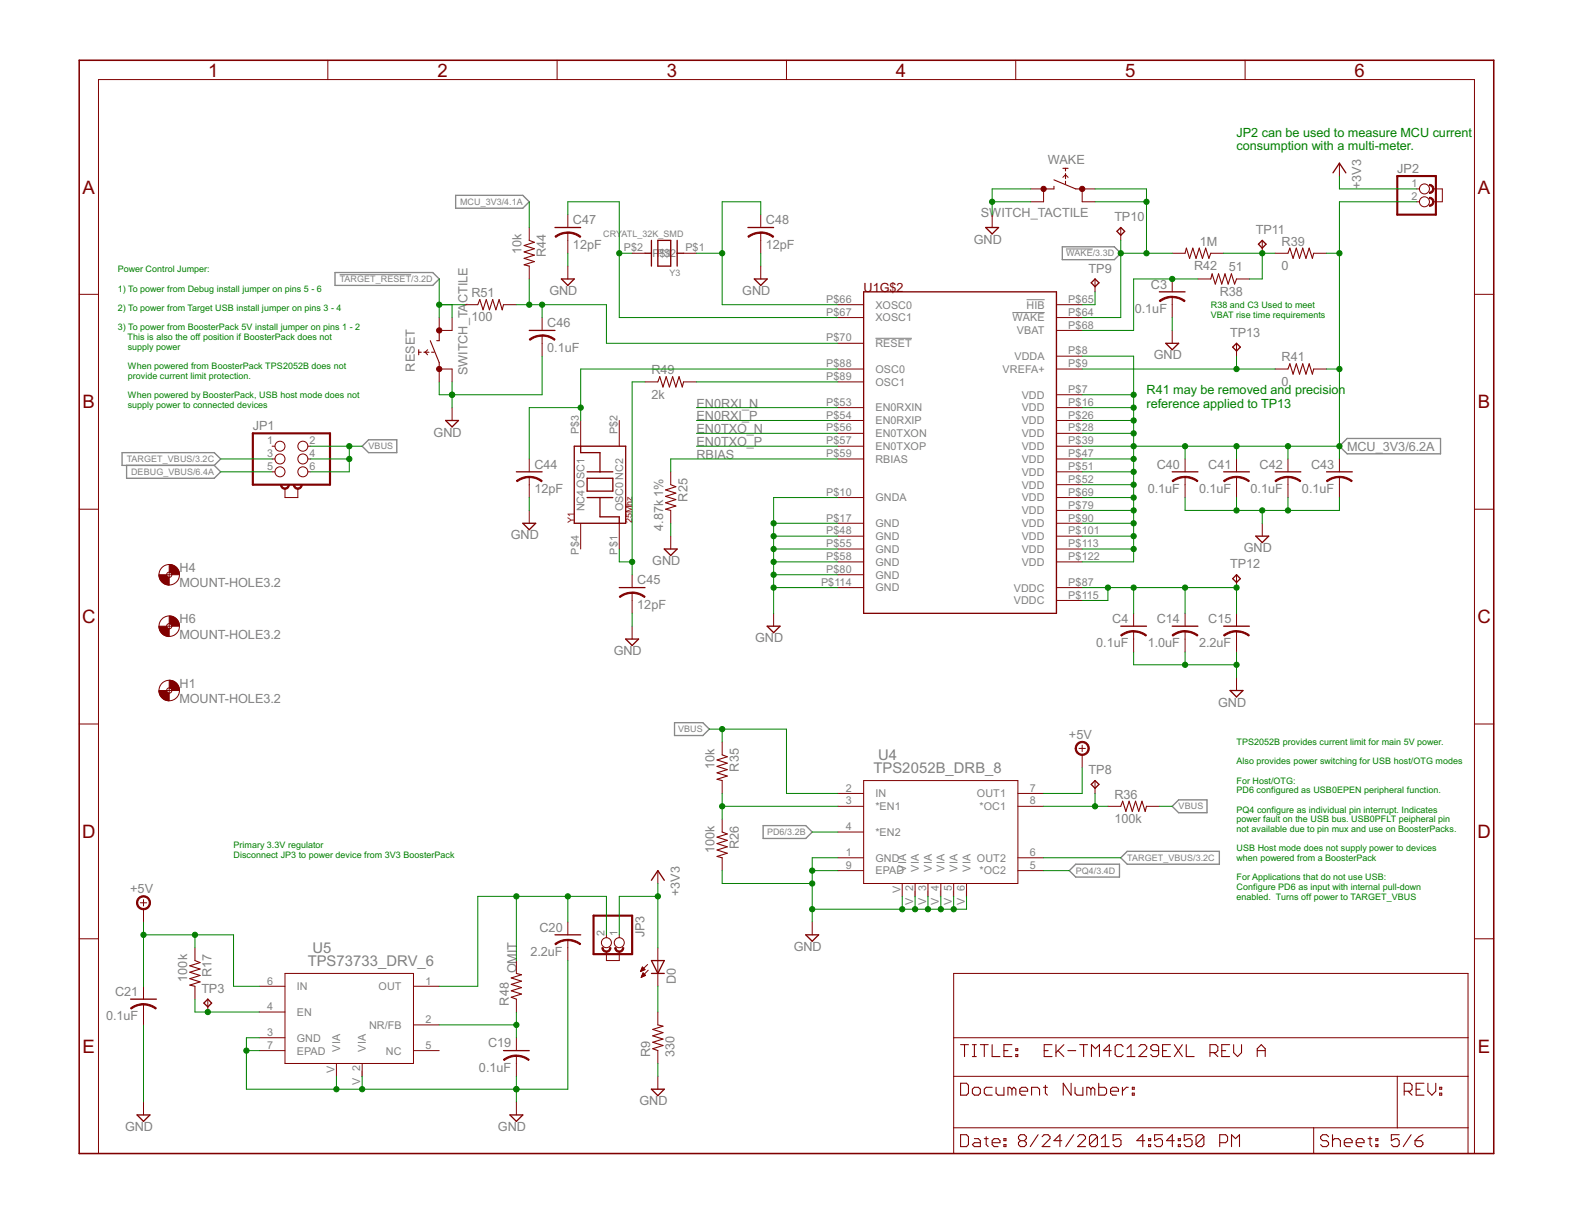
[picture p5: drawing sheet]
<svg xmlns="http://www.w3.org/2000/svg" width="279mm" height="216mm" viewBox="0 0 279 216" stroke-linecap="round" stroke-linejoin="round" font-family="sans-serif">
<path d="M60.4 48.8h12.7M179.9 55.5h5.8M182.5 53.3h3.2M189.5 44.2h4.7M155.6 60.1h6.5" fill="none" stroke="#808080" stroke-width=".18"/>
<path d="M81 34.7h11.9l1.2 1.2-1.2 1.1h-11.9zM59.5 48.4h17.4l1.2 1.2-1.2 1.1h-17.4zM188.8 43.9h9.3l1.1 1.1-1.1 1.1h-9.3zM65.5 78.1h5v2.3h-5l-1.1-1.1zM238.1 79.3l1.3-1.4h16.6v2.7h-16.6zM21.7 80.4h16.4l1.1 1.2-1.1 1.1h-16.4zM22.5 82.7v2.3h15.6l1.1-1.2-1.1-1.1M119.9 128.4h5l1.2 1.2-1.2 1.1h-5zM135.6 146.7h7.6l1.2 1.1-1.2 1.2h-7.6zM191.2 153.6h7.8v2.3h-7.8l-1.1-1.2zM199.2 152.4l1.1-1.1h16.4v2.3h-16.4zM208.3 143.3l1.2-1.2h5v2.3h-5z" fill="none" stroke="#808080" stroke-width=".23"/>
<path d="M14.1 10.7h251.4v194.3h-251.4z" fill="none" stroke="#800000" stroke-width=".28"/>
<g fill="none" stroke="#800000" stroke-width=".18">
<path d="M58.3 10.7v3.4M99 10.7v3.4M139.8 10.7v3.4M180.5 10.7v3.4M221.3 10.7v3.4M100.9 38.1v2.3M135.2 38.1v2.3M176.3 38.1v2.3M183.2 33.6h2.3v2.3h-2.3M188.9 31.5l.5-.4 .4 .4M194.6 33.6h-2.3v2.3h2.3M238.1 29v2.3"/>
<path d="M251.8 33.6h.5M251.8 35.9h.5M254.7 33.6h1.6v2.3h-1.6M14.1 52.3h3.4M78.1 56.4v2.3h2.2v-2.3M82.6 54.1h2.3M89.5 54.1h2.3M94.1 40.4v2.3M94.1 47.3v2.3M96.4 56.4v2.3M96.4 59.6v3.7M100.9 41.3v3.7"/>
<path d="M100.9 47.3v2.3M112.4 45h2.2M121.5 45h2.3M135.2 41.3v3.7M135.2 47.3v2.3M148.9 54.1h4.6M148.9 56.4h4.6M187.8 58.7h4.5M187.8 54.1h4.5M187.8 56.4h4.5M194.6 49.6v2.3M199.2 40.4v2.3"/>
<path d="M208.3 45h2.3M208.3 49.6v2.3M208.3 52.8v3.6M208.3 58.7v2.3M212.9 49.6h2.3M215.2 45h2.3M219.8 49.6h2.3M224.3 42.7v2.3M226.6 45h2.3M233.5 45h2.3M262.1 52.3h3.4M48.4 79.3h.5"/>
<path d="M54.7 79.3h.5M76 62.1l-.4 .5 .4 .5M78.1 67.9v-2.3h2.2v2.3M80.3 72.4v2.3M103.2 74.7v4.6M110.1 74.7v4.6M114.6 67.9h2.3M121.5 67.9h2.3M148.9 65.6h4.6M148.9 79.3h4.6M148.9 67.9h4.6M148.9 61h4.6"/>
<path d="M148.9 72.4h4.6M148.9 74.7h4.6M148.9 77h4.6M187.8 65.6h4.5M187.8 79.3h4.5M187.8 72.4h4.5M187.8 74.7h4.5M187.8 77h4.5M187.8 70.1h4.5M187.8 63.3h4.5M219.8 61v2.3M226.6 65.6h2.3"/>
<path d="M233.5 65.6h2.3M14.1 90.5h3.4M48.4 81.6h.5M48.4 83.8h.5M50.7 86.8v1.6h2.2v-1.6M54.7 81.6h.5M54.7 83.8h.5M94.1 81.6v2.2M94.1 84.8v3.6M94.1 90.7v2.3M103.2 93v4.6M110.1 93v4.6"/>
<path d="M119.2 83.8v2.3M119.2 90.7v2.3M119.2 95.3v2.3M148.9 81.6h4.6M148.9 88.4h4.6M148.9 93h4.6M148.9 95.3h4.6M148.9 97.6h4.6M148.9 99.8h4.6M187.8 81.6h4.5M187.8 83.8h4.5M187.8 88.4h4.5"/>
<path d="M187.8 93h4.5M187.8 95.3h4.5M187.8 97.6h4.5M187.8 99.8h4.5M187.8 86.1h4.5M187.8 90.7h4.5M210.6 81.6v2.2M210.6 84.8v3.6M219.8 81.6v2.2M219.8 84.8v3.6M224.3 93v2.3M228.9 81.6v2.2"/>
<path d="M228.9 84.8v3.6M238.1 81.6v2.2M238.1 84.8v3.6M262.1 90.5h3.4M29.6 102.1h.9M29.6 111.3h.9M30.1 101.7v.9M30.1 110.8v.9M112.4 102.1v2.3M112.4 105.3v3.7M112.4 111.3v2.3M137.5 109v2.3"/>
<path d="M148.9 102.1h4.6M148.9 104.4h4.6M187.8 104.4h4.5M187.8 106.7h4.5M201.5 109v2.3M201.5 112.2v3.6M210.6 109v2.3M210.6 112.2v3.6M219.8 102.1v2.3M219.8 109v2.3M219.8 112.2v3.6M14.1 128.7h3.4"/>
<path d="M29.6 122.7h.9M30.1 122.2v1M128.4 131.8v2.3M128.4 138.7v2.3M153.5 138.7h27.4v18.3h-27.4zM191.8 133h1.1M192.3 132.4v1.2M192.3 134.1v2.3M194.6 138.7v2.3M219.8 120.4v2.3M262.1 128.7h3.4M25.5 159.9v1.1"/>
<path d="M116.9 154.7v2.3M128.4 145.6v2.2M128.4 152.4v2.3M148.9 143.3h4.6M148.9 147.8h4.6M148.9 154.7h4.6M148.9 152.4h4.6M148.9 141h4.6M160.4 157v2.3M162.6 157v2.3M164.9 157v2.3M167.2 157v2.3"/>
<path d="M169.5 157v2.3M171.8 157v2.3M180.9 143.3h4.6M180.9 154.7h4.6M180.9 152.4h4.6M180.9 141h4.6M196.9 143.3h2.3M203.8 143.3h2.3M14.1 166.8h3.4M24.9 160.4h1.2M25.5 161.6v2.2M25.5 175.3v2.2"/>
<path d="M25.5 178.5v3.6M34.6 168.4v2.3M34.6 175.3v2.2M36.9 177.5v2.3M46.1 179.8h4.6M46.1 175.3h4.6M50.7 173h22.8v16h-22.8zM73.5 175.3h4.6M91.8 170.7v2.3M91.8 177.5v2.3M100.9 163.8v2.3M100.9 167v3.7"/>
<path d="M107.8 169.1v1.6h2.3v-1.6M107.8 166.1v.5M110.1 166.1v.5M113.9 172.6h.1M113.9 172.5h.2M113.9 172.4h.5M114 172.3h.6M114 173.6h.2M114 172.2h.6M114 173.5h.4M114.1 172.1h.3M114.1 173.4h.6"/>
<path d="M114.1 172h.2M114.1 173.2h.6M114.2 171.9h.1M114.2 173.1h.4M114.2 173h.3M114.3 173h.1M114.3 172.9l.4 .4-.7 .4zM114.6 172.3l-.4-.5-.4 .8M114.6 172.3l-.8 .3M115.1 171.4l-1.3 1.2M115.2 172.4l-1.2 1.3M116.9 168.4v6.9"/>
<path d="M116.9 179.8v2.3M144.4 163.8v2.3M169.5 173h91.4v32h-91.4zM262.1 166.8h3.4M25.5 195.8v2.3M46.1 184.4h4.6M46.1 186.7h4.6M59.8 189v2.3M64.4 189v2.3M73.5 186.7h4.6M73.5 182.1h4.6M91.8 184.4v2.3"/>
<path d="M91.8 187.6v3.7M91.8 195.8v2.3M116.9 186.7v2.3M116.9 191.3v2.2M169.5 191.3h91.4M169.5 184.4h91.4M248.3 191.3v9.1M17.5 205v-190.9h244.6v190.9M169.5 200.4h91.4M233.5 200.4v4.6"/>
<circle cx="253.2" cy="33.6" r=".89"/>
<circle cx="253.2" cy="35.9" r=".89"/>
<circle cx="49.8" cy="79.3" r=".89"/>
<circle cx="53.8" cy="79.3" r=".89"/>
<circle cx="49.8" cy="81.6" r=".89"/>
<circle cx="49.8" cy="83.8" r=".89"/>
<circle cx="53.8" cy="83.8" r=".89"/>
<circle cx="53.8" cy="81.6" r=".89"/>
<circle cx="30.1" cy="102.1" r="1.82"/>
<circle cx="30.1" cy="111.3" r="1.82"/>
<circle cx="30.1" cy="102.1" r=".47"/>
<circle cx="30.1" cy="111.3" r=".47"/>
<circle cx="30.1" cy="122.7" r="1.82"/>
<circle cx="30.1" cy="122.7" r=".47"/>
<circle cx="107.8" cy="167.5" r=".89"/>
<circle cx="110.1" cy="167.5" r=".89"/>
</g>
<g fill="none" stroke="#800000" stroke-width=".19">
<path d="M187.3 32l3.9 1.6h1.1M187.3 33.1v.5h-1.8M188.9 29.9h.9M189.4 29.9v.5M189.4 30.8v.9M189.4 32.2v.5M78.1 58.7v1.8h-.5M84.9 54.1l.4-.9 .6 1.9 .5-1.9 .6 1.9 .6-1.9 .5 1.9 .6-1.9 .6 1.9 .2-1M94.1 42.7l.9 .4-1.8 .5 1.8 .6-1.8 .6 1.8 .5-1.8 .6 1.8 .6-1.8 .6 .9 .2M210.6 45l.3-.9 .5 1.8 .6-1.8 .6 1.8 .5-1.8 .6 1.8 .6-1.8 .6 1.8 .3-.9M215.2 49.6l.2-.9 .6 1.8 .6-1.8 .5 1.8 .6-1.8 .6 1.8 .6-1.8 .5 1.8 .4-.9M228.9 45l.4-.9 .5 1.8 .6-1.8 .6 1.8 .5-1.8 .6 1.8 .6-1.8 .6 1.8 .2-.9"/>
<path d="M74.4 62.6h.5M74.4 62.1v1M75.3 62.6h.9M76.5 60.5l1.6 3.9v1.2M76.7 62.6h.5M116.9 67.9l.4-1 .5 1.9 .6-1.9 .6 1.9 .5-1.9 .6 1.9 .6-1.9 .6 1.9 .2-.9M228.9 65.6l.4-1 .5 1.9 .6-1.9 .6 1.9 .5-1.9 .6 1.9 .6-1.9 .6 1.9 .2-.9M119.2 86.1l.9 .4-1.8 .6 1.8 .5-1.8 .6 1.8 .6-1.8 .5 1.8 .6-1.8 .6 .9 .2M128.4 134.1l.9 .4-1.9 .5 1.9 .6-1.9 .6 1.9 .6-1.9 .5 1.9 .6-1.9 .6 1 .2M128.4 147.8l.9 .4-1.9 .6 1.9 .5-1.9 .6 1.9 .6-1.9 .5 1.9 .6-1.9 .6 1 .2M199.2 143.3l.3-.9 .6 1.8 .6-1.8 .6 1.8 .5-1.8 .6 1.8 .6-1.8 .5 1.8 .3-.9M34.6 170.7l1 .3-1.9 .6 1.9 .6-1.9 .6 1.9 .5-1.9 .6 1.9 .6-1.9 .5 .9 .3"/>
<path d="M91.8 173l.9 .2-1.8 .6 1.8 .5-1.8 .6 1.8 .6-1.8 .6 1.8 .5-1.8 .6 .9 .3M116.9 182.1l.9 .3-1.8 .5 1.8 .6-1.8 .6 1.8 .5-1.8 .6 1.8 .6-1.8 .6 .9 .3M170.7 192.5h1.1l.3 .3v1.4l-.3 .4h-1.1zM170.7 185.6h1.4M171.4 185.6v2.1M172.8 193.5l.4-.3h.7l.3 .3v.7l-.3 .4h-.7l-.4-.4zM172.8 185.6h.7M172.8 187.7h.7M173.2 185.6v2.1M174.2 185.6h1.4M174.9 185.6v2.1M176.3 185.6v2.1h1.4"/>
<path d="M176.3 193.2h-1l-.4 .3v.7l.4 .4h1M177 193.2v1l.4 .4h1v-1.4M178.4 186.7h.8M179.9 185.6h-1.5v2.1h1.5M179.9 193.5l-.4-.3h-.3v1.4M179.9 193.5l.3-.3 .4 .3v1.1M179.9 193.5v1.1M180.6 187.4h.3v.3h-.3zM180.6 186.4h.3v.3h-.3zM181.3 193.9h1.3v-.4l-.3-.3h-.7l-.3 .3v.7l.3 .4h.7M183.3 194.6v-1.4h1.1l.4 .3v1.1M185.5 193.2h.7"/>
<path d="M185.6 186.7h.7M185.8 192.8v1.4l.4 .4M187 185.6h-1.4v2.1h1.4M187.7 185.6v2.1M188 186.7l1.1 1M189.1 185.6l-1.4 1.4M189.8 186.7h1.4M190.4 192.5v2.1l-1.4-2.1v2.1M191.1 193.2v1l.3 .4h1.1v-1.4M191.9 185.6h1.4M192.6 185.6v2.1M193.9 193.5l-.4-.3h-.3v1.4"/>
<path d="M193.9 193.5v1.1M193.9 193.5l.3-.3 .4 .3v1.1M194 187.7v-2.1l.7 .8 .7-.8v2.1M195.3 192.5v2.1h1l.4-.4v-.7l-.4-.3h-1M197.4 193.9h1.4v-.4l-.4-.3h-.7l-.3 .3v.7l.3 .4h.7M197.5 186.7h-1.4l1.1-1.1v2.1M199.5 193.2v1.4M199.6 186l-.3-.4h-.7l-.4 .4v1.4l.4 .3h.7l.3-.3M200.3 187.7h1.4M200.3 186.4l.7-.8v2.1M200.5 193.2h-.3l-.7 .7M201.3 194.2h.3v.4h-.3z"/>
<path d="M201.3 193.2h.3v.3h-.3zM202.4 186l.4-.4h.7l.3 .4v.4l-1.4 1.3h1.4M205.9 186.7h-1l-.4-.3v-.4l.4-.4h.7l.3 .4v1.4l-.3 .3h-.7l-.4-.3M206.6 186.7h.7M208 185.6h-1.4v2.1h1.4M208.7 185.6l1.4 2.1M210.1 185.6l-1.4 2.1M210.8 185.6v2.1h1.4M215.1 187h1l.4-.3v-.7l-.4-.4h-1v2.1M215.8 187l.7 .7M217.1 186.7h.7M218.5 185.6h-1.4v2.1h1.4"/>
<path d="M219.3 185.6v1.4l.7 .7 .7-.7v-1.4M223.5 186.7h1.4M223.5 187.7v-1.3l.7-.8 .7 .8v1.3M249.6 193.9h1l.4-.4v-.7l-.4-.3h-1v2.1M250.3 193.9l.7 .7M251.7 193.5h.7M253.1 192.5h-1.4v2.1h1.4M253.8 192.5v1.4l.7 .7 .7-.7v-1.4M255.9 194.2h.3v.4h-.3zM255.9 193.2h.3v.3h-.3zM170.7 201.6h1.1l.3 .4v1.4l-.3 .4h-1.1zM173.2 202.3h.7l.3 .4v1.1h-1l-.4-.4 .4-.3h1"/>
<path d="M174.9 202.3h.7M175.3 202v1.4l.3 .4M176.3 203.1h1.4v-.4l-.3-.4h-.7l-.4 .4v.7l.4 .4h.7M178.4 203.4h.4v.4h-.4zM178.4 202.3h.4v.4h-.4zM181.4 202.7l-.4 .4v.3l.4 .4h.7l.3-.4v-.3l-.3-.4M181.4 202.7l-.4-.4v-.3l.4-.4h.7l.3 .4v.3l-.3 .4M181.4 202.7h.7M184.5 201.6l-1.4 2.2M185.2 202l.4-.4h.7l.3 .4v.3l-1.4 1.5h1.4M188.7 202.7h-1.4l1.1-1.1v2.2M190.8 201.6l-1.4 2.2"/>
<path d="M191.5 202l.4-.4h.7l.3 .4v.3l-1.4 1.5h1.4M195.1 202v1.4l-.4 .4h-.7l-.4-.4M195.1 202l-.4-.4h-.7l-.4 .4v1.4M195.1 202l-1.5 1.4M195.7 203.8h1.4M195.7 202.3l.7-.7v2.2M199.2 201.6h-1.4v1.1l.7-.4h.4l.3 .4v.7l-.3 .4h-.7l-.4-.4M203.5 202.7h-1.4l1-1.1v2.2M204.2 203.4h.3v.4h-.3zM204.2 202.3h.3v.4h-.3zM206.6 201.6h-1.4v1.1l.7-.4h.4l.3 .4v.7l-.3 .4h-.7l-.4-.4M208.7 202.7h-1.4l1.1-1.1v2.2"/>
<path d="M209.4 203.4h.4v.4h-.4zM209.4 202.3h.4v.4h-.4zM211.9 201.6h-1.4v1.1l.7-.4h.3l.4 .4v.7l-.4 .4h-.7l-.3-.4M214 202v1.4l-.4 .4h-.7l-.3-.4M214 202l-.4-.4h-.7l-.3 .4v1.4M214 202l-1.4 1.4M216.8 203.1h1l.4-.4v-.7l-.4-.4h-1v2.2M218.9 203.8v-2.2l.7 .7 .7-.7v2.2M236.1 202l-.3-.4h-.7l-.4 .4v.3l.4 .4h.7l.3 .4v.3l-.3 .4h-.7l-.4-.4M236.8 202.7l.4-.4h.7l.3 .4v1.1M236.8 201.6v2.2M238.9 203.1h1.4v-.4l-.3-.4h-.7l-.4 .4v.7l.4 .4h.7"/>
<path d="M241 203.1h1.4v-.4l-.3-.4h-.7l-.4 .4v.7l.4 .4h.7M243.1 202.3h.7M243.5 202v1.4l.3 .4M244.5 203.4h.4v.4h-.4zM244.5 202.3h.4v.4h-.4zM248.7 201.6h-1.4v1.1l.7-.4h.3l.4 .4v.7l-.4 .4h-.7l-.3-.4M250.8 201.6l-1.4 2.2M251.5 202.7h1.1l.3 .4v.3l-.3 .4h-.7l-.4-.4zM252.9 201.6l-.7 .4-.7 .7"/>
</g>
<g fill="none" stroke="#800000" stroke-width=".23">
<path d="M236.9 30.7l1.2-1.7 1.1 1.7M94.1 58.7h4.5M98.6 40.4h4.6M99.8 49.6h2.3l-1.2 1.1zM114.6 45h1.2M115.8 42.7v4.6M116.9 42.7h2.3v4.6h-2.3zM120.4 45h1.1M120.4 42.7v4.6M132.9 40.4h4.6M134.1 49.6h2.3l-1.2 1.1zM153.5 51.9h34.3v57.1h-34.3z"/>
<path d="M175.2 40.4h2.3l-1.2 1.2zM194 50.2l.6-.6 .7 .6-.7 .7zM199.2 40.4l.7 .7-.7 .7-.7-.7zM206.1 51.9h4.5M223.7 43.4l.6-.7 .7 .7-.7 .7zM79.2 74.7h2.3l-1.2 1.2zM102.1 79.3h9.1v13.7h-9.1zM103.2 79.3v1.1h3.4v3.4M207.2 61h2.3l-1.2 1.1zM219.1 61.7l.7-.7 .7 .7-.7 .7zM91.8 83.8h4.6M92.9 93h2.3l-1.1 1.1z"/>
<path d="M104.4 83.8h4.5M104.4 85h4.5v2.3h-4.5zM104.4 88.4h4.5M106.6 88.4v3.4h3.5v1.2M118.1 97.6h2.3l-1.2 1.1zM208.3 83.8h4.6M217.5 83.8h4.6M223.2 95.3h2.3l-1.2 1.1zM226.6 83.8h4.6M235.8 83.8h4.5M110.1 104.4h4.5M111.2 113.6h2.3l-1.1 1.1z"/>
<path d="M136.4 111.3h2.2l-1.1 1.1zM199.2 111.3h4.6M208.3 111.3h4.6M217.5 111.3h4.6M219.8 102.1l.7 .7-.7 .7-.7-.7zM194 139.4l.6-.7 .7 .7-.7 .7zM218.6 122.7h2.3l-1.1 1.1zM115.8 156.4l1.1-1.7 1.2 1.7M23.2 177.5h4.6M36.9 177.5l.7 .7-.7 .7-.7-.7zM98.6 166.1h4.6M115.8 170.7h2.3l-1.2 2.3z"/>
<path d="M115.8 173h2.3M143.2 166.1h2.3l-1.1 1.2zM24.4 198.1h2.2l-1.1 1.2zM89.5 186.7h4.6M90.6 198.1h2.3l-1.1 1.2zM115.8 193.5h2.3l-1.2 1.2z"/>
</g>
<g fill="#800000" stroke="#800000" stroke-width=".18">
<path d="M24.6 159.5a1.25 1.25 0 0 1 2 .3 1.25 1.25 0 0 1-.8 1.8 1.25 1.25 0 0 1-1.5-1.2h.2a1.03 1.03 0 0 1 1.4-1 1.03 1.03 0 0 1 .3 1.7 1.03 1.03 0 0 1-1.7-.4v-.3h-.2l.1-.6z" fill-rule="evenodd"/>
<path d="M89.5 188.3l1.1-.6 1.2-.2v.2l-1.4 .3-.8 .4z" fill-rule="evenodd"/>
<path d="M91.8 187.5l1.2 .2 1.1 .6-.2 .1-.8-.4-1.3-.3z" fill-rule="evenodd"/>
<path d="M98.6 167.7l.2-.1a3.6 3.6 0 0 1 2.1-.7v.2l-.4 .1a3.2 3.2 0 0 0-1.7 .7z" fill-rule="evenodd"/>
<path d="M100.9 166.9l1.2 .2 1.1 .6-.1 .2-1.3-.6-.9-.1z" fill-rule="evenodd"/>
<path d="M23.2 179.1l1.1-.6 1.2-.2v.3l-1.4 .2-.8 .5z" fill-rule="evenodd"/>
<path d="M25.5 178.4l1.2 .1 1.1 .6-.2 .2-.7-.4-1.4-.3z" fill-rule="evenodd"/>
<path d="M199.2 112.9l.2-.2a3.6 3.6 0 0 1 2.1-.6v.2l-1.4 .3-.8 .4z" fill-rule="evenodd"/>
<path d="M201.5 112.1l1.2 .2 1.1 .6-.2 .1-1.2-.6-.9-.1z" fill-rule="evenodd"/>
<path d="M208.3 112.9l.2-.2a3.6 3.6 0 0 1 2.1-.6v.2l-1.3 .3-.8 .4z" fill-rule="evenodd"/>
<path d="M210.6 112.1l1.2 .2 1.1 .6-.1 .1-1.3-.6-.9-.1z" fill-rule="evenodd"/>
<path d="M217.5 112.9l.2-.2a3.6 3.6 0 0 1 2.1-.6v.2l-1 .1-1.2 .6z" fill-rule="evenodd"/>
<path d="M219.8 112.1l1.2 .2 1.1 .6-.2 .1-1.2-.6-.9-.1z" fill-rule="evenodd"/>
<path d="M208.3 85.4l.2-.1a3.6 3.6 0 0 1 2.1-.7v.3h-.4a3.2 3.2 0 0 0-1.7 .7z" fill-rule="evenodd"/>
<path d="M210.6 84.6l1.2 .2 1.1 .6-.1 .2-1.3-.6-.9-.1z" fill-rule="evenodd"/>
<path d="M217.5 85.4l.2-.1a3.6 3.6 0 0 1 2.1-.7v.3h-.5a3.2 3.2 0 0 0-1.7 .7z" fill-rule="evenodd"/>
<path d="M219.8 84.6l1.2 .2 1.1 .6-.2 .2-1.2-.6-.9-.1z" fill-rule="evenodd"/>
<path d="M226.6 85.4l.2-.1a3.6 3.6 0 0 1 2.1-.7v.3h-.4a3.2 3.2 0 0 0-1.8 .7z" fill-rule="evenodd"/>
<path d="M228.9 84.6l1.2 .2 1.1 .6-.1 .2-.8-.4-1.4-.3z" fill-rule="evenodd"/>
<path d="M235.8 85.4l.1-.1a3.6 3.6 0 0 1 2.2-.7v.3h-.5a3.2 3.2 0 0 0-1.7 .7z" fill-rule="evenodd"/>
<path d="M238.1 84.6l1.2 .2 1 .6-.1 .2-.8-.4-1.3-.3z" fill-rule="evenodd"/>
<path d="M94.1 84.6h.2a3.6 3.6 0 0 1 2.1 .8l-.2 .2a3.4 3.4 0 0 0-2.1-.7z" fill-rule="evenodd"/>
<path d="M91.8 85.4l.2-.1a3.6 3.6 0 0 1 2.1-.7v.3l-1.4 .3-.8 .4z" fill-rule="evenodd"/>
<path d="M112.4 105.2l1.2 .2 1.1 .6-.2 .2-.8-.5-1.3-.3z" fill-rule="evenodd"/>
<path d="M110.1 106l1-.6 1.3-.2v.3l-1.4 .2-.8 .5z" fill-rule="evenodd"/>
<path d="M96.4 59.5h.2a3.6 3.6 0 0 1 2.1 .8l-.2 .2-.4-.3a3.2 3.2 0 0 0-1.7-.5z" fill-rule="evenodd"/>
<path d="M94.1 60.3l1-.6 1.3-.2v.2l-1.4 .3-.8 .5z" fill-rule="evenodd"/>
<path d="M100.9 41.2h.3a3.5 3.5 0 0 1 2 .8l-.1 .2-.8-.5-1.4-.3z" fill-rule="evenodd"/>
<path d="M98.6 42l1.1-.6 1.2-.2v.3l-1.3 .2-.8 .5z" fill-rule="evenodd"/>
<path d="M135.2 41.2h.3a3.5 3.5 0 0 1 2 .8l-.1 .2-1.3-.6-.9-.2z" fill-rule="evenodd"/>
<path d="M132.9 42l1.1-.6 1.2-.2v.3l-.9 .1-1.2 .6z" fill-rule="evenodd"/>
<path d="M30.1 100.3a1.79 1.79 0 0 1 1.8 1.8h-1.4a.43 .43 0 0 0-.4-.4z" fill-rule="evenodd"/>
<path d="M28.2 102.1h1.4a.47 .47 0 0 0 .5 .5v1.4a1.86 1.86 0 0 1-1.9-1.9z" fill-rule="evenodd"/>
<path d="M30.1 109.5a1.79 1.79 0 0 1 1.8 1.8h-1.4a.43 .43 0 0 0-.4-.5z" fill-rule="evenodd"/>
<path d="M28.2 111.3h1.4l.2 .3 .3 .1v1.4a1.86 1.86 0 0 1-1.9-1.8z" fill-rule="evenodd"/>
<path d="M191.5 132.1a1.26 1.26 0 0 1 1.9 .2 1.26 1.26 0 0 1-.7 1.9 1.26 1.26 0 0 1-1.6-1.2h.2a1.03 1.03 0 0 1 1.5-.9 1.03 1.03 0 0 1 .2 1.8 1.03 1.03 0 0 1-1.7-.7v-.2h-.2z" fill-rule="evenodd"/>
<path d="M206 53.4l.2-.1a3.6 3.6 0 0 1 2.1-.7v.3l-1.3 .2-.8 .5z" fill-rule="evenodd"/>
<path d="M208.3 52.7l1.2 .2 1.1 .5-.1 .2-.8-.5-1.4-.2z" fill-rule="evenodd"/>
<path d="M52.1 86.1h.3a.57 .57 0 0 0 .5 .6 .57 .57 0 0 0 .6-.6h.2a.79 .79 0 0 1-.8 .9 .79 .79 0 0 1-.8-.9z" fill-rule="evenodd"/>
<path d="M49.8 86.1h.3a.57 .57 0 0 0 .6 .6 .57 .57 0 0 0 .5-.6h.2a.79 .79 0 0 1-.8 .9 .79 .79 0 0 1-.8-.9z" fill-rule="evenodd"/>
<path d="M254.1 32.8a.8 .8 0 0 1 .8 .8 .8 .8 0 0 1-.8 .8v-.3a.57 .57 0 0 0 .5-.5 .57 .57 0 0 0-.5-.6z" fill-rule="evenodd"/>
<path d="M254.1 35.1a.8 .8 0 0 1 .8 .8 .8 .8 0 0 1-.8 .8v-.3a.57 .57 0 0 0 .5-.5 .57 .57 0 0 0-.5-.6z" fill-rule="evenodd"/>
<path d="M109.3 168.4h.2a.57 .57 0 0 0 .6 .6 .57 .57 0 0 0 .5-.6h.3a.8 .8 0 0 1-.8 .8 .8 .8 0 0 1-.8-.8z" fill-rule="evenodd"/>
<path d="M107 168.4h.2a.57 .57 0 0 0 .6 .6 .57 .57 0 0 0 .6-.6h.2a.8 .8 0 0 1-.8 .8 .8 .8 0 0 1-.8-.8z" fill-rule="evenodd"/>
<path d="M30.1 120.9a1.79 1.79 0 0 1 1.8 1.8h-1.4l-.1-.3-.3-.2z" fill-rule="evenodd"/>
<path d="M28.2 122.7h1.4l.2 .3 .3 .2v1.3a1.82 1.82 0 0 1-1.9-1.8z" fill-rule="evenodd"/>
<circle cx="78.1" cy="65.6" r=".47"/>
<circle cx="78.1" cy="58.7" r=".47"/>
<circle cx="192.3" cy="33.6" r=".47"/>
<circle cx="185.5" cy="33.6" r=".47"/>
</g>
<path d="M248.3 31.3h6.9v6.8h-6.9zM44.9 77h13.8v9.1h-13.8zM105.5 162.7h6.9v6.8h-6.9z" fill="none" stroke="#800000" stroke-width=".38"/>
<g fill="none" stroke="#008000" stroke-width=".18">
<path d="M94.1 35.9v4.5M100.9 38.1v-2.2h9.2v20.5h38.8M135.2 38.1v-2.2h-6.8v18.2h20.5M176.3 35.9h6.9M183.2 33.6h-6.9v4.5M194.6 33.6h9.2v11.4M194.6 35.9h9.2M238.1 31.3v2.3h13.7M251.8 35.9h-13.7v45.7M78.1 49.6v6.8M78.1 54.1h4.5M80.3 54.1v2.3"/>
<path d="M91.8 54.1h16v6.9h41.1M94.1 49.6v4.5M96.4 54.1v2.3M100.9 45v2.3M110.1 45h2.3M123.8 45h4.6M135.2 45v2.3M194.6 51.9v2.2h-2.3M199.2 45h9.1M199.2 42.7v13.7h-6.9M208.3 56.4v2.3M212.9 49.6h-11.4v9.1h-9.2"/>
<path d="M217.5 45h9.1M224.3 45v4.6h-2.2M235.8 45h2.3M55.2 79.3h9.2M62.1 79.3v4.5h-6.9M80.3 67.9v4.5M96.4 63.3v6.8h-18.3v-2.2M103.2 72.4h-9.1v9.2M114.6 67.9h-2.2v34.2M123.8 72.4h25.1M123.8 74.7h25.1M123.8 77h25.1"/>
<path d="M123.8 79.3h25.1M123.8 67.9h25.1M148.9 65.6h-45.7v9.1M192.3 63.3h9.2v36.5h-9.2M192.3 70.1h9.2M192.3 72.4h9.2M192.3 74.7h9.2M192.3 77h9.2M192.3 79.3h45.8M192.3 65.6h34.3M210.6 79.3v2.3M219.8 63.3v2.3"/>
<path d="M219.8 79.3v2.3M228.9 79.3v2.3M235.8 65.6h2.3M39.2 81.6h9.2M39.2 83.8h9.2M55.2 81.6h6.9M94.1 88.4v2.3M110.1 97.6v2.2h2.3M119.2 93v2.3M137.5 93h11.4M137.5 95.3h11.4M137.5 97.6h11.4"/>
<path d="M137.5 99.8h11.4M148.9 81.6h-29.7v2.2M148.9 88.4h-11.4v20.6M192.3 88.4h9.2M192.3 93h9.2M192.3 95.3h9.2M192.3 97.6h9.2M192.3 90.7h9.2M192.3 81.6h9.2M192.3 83.8h9.2M192.3 86.1h9.2M210.6 88.4v2.3h27.5v-2.3"/>
<path d="M219.8 88.4v2.3M224.3 90.7v2.3M228.9 88.4v2.3M112.4 109v2.3M137.5 102.1h11.4M137.5 104.4h11.4M192.3 104.4h27.5v4.6M196.9 104.4v2.3h-4.6M201.5 104.4v4.6M201.5 115.8v2.3h18.3M210.6 104.4v4.6M210.6 115.8v2.3"/>
<path d="M219.8 115.8v4.6M126.1 129.6h13.7v11.4h9.1M128.4 129.6v2.2M192.3 136.4v4.6h-6.8M91.8 159.3v11.4M100.9 159.3v4.5M116.9 157v11.4M116.9 159.3h-6.8v6.8M128.4 154.7v2.3h16M128.4 141v4.6M128.4 143.3h20.5M144.4 154.7h4.5"/>
<path d="M144.4 147.8h4.5M148.9 152.4h-4.5v11.4M160.4 159.3v2.3M162.6 159.3v2.3M164.9 159.3v2.3M167.2 159.3v2.3M169.5 159.3v2.3M171.8 159.3v2.3h-27.4M185.5 152.4h13.7M185.5 154.7h4.6M185.5 143.3h11.4M194.6 141v2.3"/>
<path d="M206.1 143.3h2.2M25.5 163.8v11.5M25.5 166.1h16v9.2h4.6M34.6 166.1v2.3M34.6 177.5v2.3h11.5M91.8 179.8v4.6M100.9 170.7v22.8h-57.1v-9.1h2.3M107.8 166.1v-6.8h-22.9v16h-6.8M116.9 175.3v4.5M25.5 182.1v13.7M43.8 186.7h2.3M59.8 191.3v2.2"/>
<path d="M64.4 191.3v2.2M78.1 182.1h13.7M91.8 191.3v4.5M116.9 189v2.3"/>
</g>
<g fill="#008000" stroke="#008000" stroke-width=".18">
<circle cx="25.5" cy="166.1" r=".47"/>
<circle cx="34.6" cy="166.1" r=".47"/>
<circle cx="116.9" cy="159.3" r=".47"/>
<circle cx="91.8" cy="193.5" r=".47"/>
<circle cx="43.8" cy="186.7" r=".47"/>
<circle cx="59.8" cy="193.5" r=".47"/>
<circle cx="64.4" cy="193.5" r=".47"/>
<circle cx="137.5" cy="93" r=".47"/>
<circle cx="137.5" cy="95.3" r=".47"/>
<circle cx="137.5" cy="97.6" r=".47"/>
<circle cx="137.5" cy="99.8" r=".47"/>
<circle cx="137.5" cy="102.1" r=".47"/>
<circle cx="137.5" cy="104.4" r=".47"/>
<circle cx="219.8" cy="118.1" r=".47"/>
<circle cx="210.6" cy="118.1" r=".47"/>
<circle cx="219.8" cy="90.7" r=".47"/>
<circle cx="228.9" cy="90.7" r=".47"/>
<circle cx="224.3" cy="90.7" r=".47"/>
<circle cx="176.3" cy="35.9" r=".47"/>
<circle cx="80.3" cy="70.1" r=".47"/>
<circle cx="144.4" cy="157" r=".47"/>
<circle cx="144.4" cy="154.7" r=".47"/>
<circle cx="160.4" cy="161.6" r=".47"/>
<circle cx="162.6" cy="161.6" r=".47"/>
<circle cx="164.9" cy="161.6" r=".47"/>
<circle cx="167.2" cy="161.6" r=".47"/>
<circle cx="169.5" cy="161.6" r=".47"/>
<circle cx="144.4" cy="161.6" r=".47"/>
<circle cx="91.8" cy="182.1" r=".47"/>
<circle cx="36.9" cy="179.8" r=".47"/>
<circle cx="210.6" cy="104.4" r=".47"/>
<circle cx="201.5" cy="104.4" r=".47"/>
<circle cx="196.9" cy="104.4" r=".47"/>
<circle cx="219.8" cy="104.4" r=".47"/>
<circle cx="224.3" cy="45" r=".47"/>
<circle cx="199.2" cy="45" r=".47"/>
<circle cx="203.8" cy="45" r=".47"/>
<circle cx="203.8" cy="35.9" r=".47"/>
<circle cx="219.8" cy="65.6" r=".47"/>
<circle cx="112.4" cy="99.8" r=".47"/>
<circle cx="103.2" cy="72.4" r=".47"/>
<circle cx="110.1" cy="45" r=".47"/>
<circle cx="128.4" cy="45" r=".47"/>
<circle cx="201.5" cy="97.6" r=".47"/>
<circle cx="201.5" cy="95.3" r=".47"/>
<circle cx="201.5" cy="93" r=".47"/>
<circle cx="201.5" cy="90.7" r=".47"/>
<circle cx="201.5" cy="88.4" r=".47"/>
<circle cx="201.5" cy="86.1" r=".47"/>
<circle cx="201.5" cy="83.8" r=".47"/>
<circle cx="201.5" cy="81.6" r=".47"/>
<circle cx="201.5" cy="79.3" r=".47"/>
<circle cx="201.5" cy="72.4" r=".47"/>
<circle cx="201.5" cy="74.7" r=".47"/>
<circle cx="201.5" cy="77" r=".47"/>
<circle cx="210.6" cy="79.3" r=".47"/>
<circle cx="228.9" cy="79.3" r=".47"/>
<circle cx="219.8" cy="79.3" r=".47"/>
<circle cx="201.5" cy="70.1" r=".47"/>
<circle cx="238.1" cy="79.3" r=".47"/>
<circle cx="238.1" cy="65.6" r=".47"/>
<circle cx="238.1" cy="45" r=".47"/>
<circle cx="62.1" cy="81.6" r=".47"/>
<circle cx="62.1" cy="79.3" r=".47"/>
<circle cx="128.4" cy="129.6" r=".47"/>
<circle cx="128.4" cy="143.3" r=".47"/>
<circle cx="194.6" cy="143.3" r=".47"/>
<circle cx="208.3" cy="49.6" r=".47"/>
<circle cx="100.9" cy="159.3" r=".47"/>
<circle cx="91.8" cy="159.3" r=".47"/>
<circle cx="78.1" cy="54.1" r=".47"/>
<circle cx="96.4" cy="54.1" r=".47"/>
<circle cx="94.1" cy="54.1" r=".47"/>
</g>
<g font-size="3.7" fill="#800000">
<text x="37" y="13.6">1</text>
<text x="77.7" y="13.6">2</text>
<text x="118.5" y="13.6">3</text>
<text x="159.3" y="13.6">4</text>
<text x="200" y="13.6">5</text>
<text x="240.8" y="13.6">6</text>
<text x="14.7" y="34.4">A</text>
<text x="262.7" y="34.4">A</text>
<text x="14.7" y="72.6">B</text>
<text x="262.7" y="72.6">B</text>
<text x="14.6" y="110.7">C</text>
<text x="262.6" y="110.7">C</text>
<text x="14.6" y="148.9">D</text>
<text x="262.6" y="148.9">D</text>
<text x="14.7" y="187.1">E</text>
<text x="262.7" y="187.1">E</text>
</g>
<g font-size="2.9" fill="#808080">
<text x="155.3" y="137.4">TPS2052B_DRB_8</text>
<text x="156.1" y="135.1">U4</text>
<text x="54.7" y="171.6">TPS73733_DRV_6</text>
<text x="55.5" y="169.3">U5</text>
</g>
<g font-size="2.5" fill="#808080">
<text x="186.2" y="29.2">WAKE</text>
<text x="242" y="33.6" transform="rotate(-90 242 33.6)">+3V3</text>
<text x="248.3" y="30.7">JP2</text>
<text x="101.8" y="39.9">C47</text>
<text x="136.1" y="39.9">C48</text>
<text x="174.3" y="38.6">SWITCH_TACTILE</text>
<text x="198.1" y="39.3">TP10</text>
<text x="223.2" y="41.6">TP11</text>
<text x="92.7" y="45.2" transform="rotate(-90 92.7 45.2)">10k</text>
<text x="97" y="45.7" transform="rotate(-90 97 45.7)">R44</text>
<text x="101.8" y="44.2">12pF</text>
<text x="136.1" y="44.2">12pF</text>
<text x="173.1" y="43.3">GND</text>
<text x="212.2" y="48">R42</text>
<text x="213.3" y="43.6">1M</text>
<text x="227.8" y="48">0</text>
<text x="227.8" y="43.7">R39</text>
<text x="83.1" y="53.9" transform="rotate(-90 83.1 53.9)">CTILE</text>
<text x="83.8" y="52.8">R51</text>
<text x="97.6" y="52.4">GND</text>
<text x="131.9" y="52.4">GND</text>
<text x="193.5" y="48.4">TP9</text>
<text x="204.6" y="51.3">C3</text>
<text x="216.8" y="52.5">R38</text>
<text x="218.4" y="48.2">51</text>
<text x="83.8" y="57.1">100</text>
<text x="97.3" y="58.1">C46</text>
<text x="201.7" y="55.6">0.1uF</text>
<text x="218.6" y="59.9">TP13</text>
<text x="97.3" y="62.5">0.1uF</text>
<text x="205.1" y="63.9">GND</text>
<text x="227.8" y="64.2">R41</text>
<text x="73.7" y="66" transform="rotate(-90 73.7 66)">RESET</text>
<text x="83.1" y="66.7" transform="rotate(-90 83.1 66.7)">SWITCH_TA</text>
<text x="115.8" y="70.8">2k</text>
<text x="115.8" y="66.5">R49</text>
<text x="227.8" y="68.5">0</text>
<text x="44.9" y="76.4">JP1</text>
<text x="77.1" y="77.6">GND</text>
<text x="123.8" y="72.4">EN0RXI_N</text>
<text x="123.8" y="74.7">EN0RXI_P</text>
<text x="123.8" y="77">EN0TXO_N</text>
<text x="95" y="83.3">C44</text>
<text x="123.8" y="79.3">EN0TXO_P</text>
<text x="123.8" y="81.6">RBIAS</text>
<text x="205.6" y="83.3">C40</text>
<text x="214.7" y="83.3">C41</text>
<text x="223.9" y="83.3">C42</text>
<text x="233" y="83.3">C43</text>
<text x="239.4" y="80.1">MCU_3V3/6.2A</text>
<text x="95" y="87.6">12pF</text>
<text x="122.2" y="89.1" transform="rotate(-90 122.2 89.1)">R25</text>
<text x="204" y="87.6">0.1uF</text>
<text x="213.1" y="87.6">0.1uF</text>
<text x="222.3" y="87.6">0.1uF</text>
<text x="231.4" y="87.6">0.1uF</text>
<text x="90.8" y="95.8">GND</text>
<text x="117.8" y="94.3" transform="rotate(-90 117.8 94.3)">4.87k 1%</text>
<text x="31.9" y="101.6">H4</text>
<text x="115.9" y="100.4">GND</text>
<text x="218.6" y="101">TP12</text>
<text x="221.1" y="98.1">GND</text>
<text x="31.9" y="104.4">MOUNT-HOLE3.2</text>
<text x="113.3" y="103.8">C45</text>
<text x="31.9" y="113.5">MOUNT-HOLE3.2</text>
<text x="31.9" y="110.8">H6</text>
<text x="113.3" y="108.2">12pF</text>
<text x="197.7" y="110.7">C4</text>
<text x="205.6" y="110.7">C14</text>
<text x="214.7" y="110.7">C15</text>
<text x="109.1" y="116.4">GND</text>
<text x="134.2" y="114.1">GND</text>
<text x="194.8" y="115">0.1uF</text>
<text x="204" y="115">1.0uF</text>
<text x="213.1" y="115">2.2uF</text>
<text x="31.9" y="124.9">MOUNT-HOLE3.2</text>
<text x="31.9" y="122.2">H1</text>
<text x="216.5" y="125.6">GND</text>
<text x="190" y="131.3">+5V</text>
<text x="127" y="136.6" transform="rotate(-90 127 136.6)">10k</text>
<text x="131.3" y="137.1" transform="rotate(-90 131.3 137.1)">R35</text>
<text x="193.5" y="137.6">TP8</text>
<text x="198.1" y="141.9">R36</text>
<text x="198.1" y="146.2">100k</text>
<text x="127" y="151.6" transform="rotate(-90 127 151.6)">100k</text>
<text x="131.3" y="150.8" transform="rotate(-90 131.3 150.8)">R26</text>
<text x="23.2" y="158.7">+5V</text>
<text x="120.8" y="159.3" transform="rotate(-90 120.8 159.3)">+3V3</text>
<text x="95.9" y="165.6">C20</text>
<text x="114.5" y="166.6" transform="rotate(-90 114.5 166.6)">JP3</text>
<text x="37.6" y="173.7" transform="rotate(-90 37.6 173.7)">R17</text>
<text x="91.8" y="173" transform="rotate(-90 91.8 173)">OMIT</text>
<text x="94.3" y="169.9">2.2uF</text>
<text x="141.1" y="169">GND</text>
<text x="20.5" y="177">C21</text>
<text x="33.3" y="174.4" transform="rotate(-90 33.3 174.4)">100k</text>
<text x="35.8" y="176.4">TP3</text>
<text x="90.4" y="178.7" transform="rotate(-90 90.4 178.7)">R48</text>
<text x="120.1" y="174.8" transform="rotate(-90 120.1 174.8)">D0</text>
<text x="18.9" y="181.3">0.1uF</text>
<text x="85.1" y="190.5">0.1uF</text>
<text x="86.7" y="186.1">C19</text>
<text x="115.6" y="187.8" transform="rotate(-90 115.6 187.8)">R9</text>
<text x="119.9" y="187.8" transform="rotate(-90 119.9 187.8)">330</text>
<text x="113.6" y="196.4">GND</text>
<text x="22.2" y="201">GND</text>
<text x="88.5" y="201">GND</text>
</g>
<g font-size="2.5" fill="#008000">
<text x="219.8" y="24.3">JP2 can be used to measure MCU current</text>
<text x="219.8" y="26.7">consumption with a multi-meter.</text>
<text x="203.8" y="70">R41 may be removed and precision</text>
<text x="203.8" y="72.4">reference applied to TP13</text>
</g>
<text font-size="2.5" fill="#800000" x="153.5" y="51.9">U1G$2</text>
<g font-size="2.1" fill="#808080">
<text x="250.9" y="33.3">1</text>
<text x="250.9" y="35.5">2</text>
<text x="110.9" y="44.7">P$2</text>
<text x="115.9" y="45.7">PP$$12</text>
<text x="121.8" y="44.7">P$1</text>
<text x="146.9" y="53.8">P$66</text>
<text x="189.9" y="53.8">P$65</text>
<text x="146.9" y="56.1">P$67</text>
<text x="155.6" y="54.8">XOSC0</text>
<text x="155.6" y="57.1">XOSC1</text>
<text x="179.9" y="57.1">WAKE</text>
<text x="180.7" y="59.4">VBAT</text>
<text x="182.5" y="54.8">HIB</text>
<text x="189.9" y="56.1">P$64</text>
<text x="189.9" y="58.4">P$68</text>
<text x="146.9" y="60.7">P$70</text>
<text x="146.9" y="65.2">P$88</text>
<text x="155.6" y="61.7">RESET</text>
<text x="180.3" y="64">VDDA</text>
<text x="189.9" y="63">P$8</text>
<text x="189.9" y="65.2">P$9</text>
<text x="146.9" y="67.5">P$89</text>
<text x="155.6" y="66.3">OSC0</text>
<text x="155.6" y="68.5">OSC1</text>
<text x="178.2" y="66.3">VREFA+</text>
<text x="181.6" y="70.8">VDD</text>
<text x="189.9" y="69.8">P$7</text>
<text x="102.9" y="77.2" transform="rotate(-90 102.9 77.2)">P$3</text>
<text x="109.7" y="77.2" transform="rotate(-90 109.7 77.2)">P$2</text>
<text x="146.9" y="72.1">P$53</text>
<text x="146.9" y="74.4">P$54</text>
<text x="146.9" y="76.7">P$56</text>
<text x="155.6" y="73.1">EN0RXIN</text>
<text x="155.6" y="75.4">EN0RXIP</text>
<text x="155.6" y="77.7">EN0TXON</text>
<text x="181.6" y="73.1">VDD</text>
<text x="181.6" y="75.4">VDD</text>
<text x="181.6" y="77.7">VDD</text>
<text x="189.9" y="72.1">P$16</text>
<text x="189.9" y="74.4">P$26</text>
<text x="189.9" y="76.7">P$28</text>
<text x="47.5" y="79">1</text>
<text x="47.5" y="81.2">3</text>
<text x="47.5" y="83.5">5</text>
<text x="55" y="79">2</text>
<text x="55" y="81.2">4</text>
<text x="55" y="83.5">6</text>
<text x="146.9" y="79">P$57</text>
<text x="146.9" y="81.2">P$59</text>
<text x="155.6" y="80">EN0TXOP</text>
<text x="155.6" y="82.3">RBIAS</text>
<text x="181.6" y="80">VDD</text>
<text x="181.6" y="82.3">VDD</text>
<text x="189.9" y="79">P$39</text>
<text x="189.9" y="81.2">P$47</text>
<text x="189.9" y="83.5">P$51</text>
<text x="146.9" y="88.1">P$10</text>
<text x="155.6" y="89.1">GNDA</text>
<text x="181.6" y="84.5">VDD</text>
<text x="181.6" y="86.8">VDD</text>
<text x="181.6" y="89.1">VDD</text>
<text x="189.9" y="85.8">P$52</text>
<text x="189.9" y="88.1">P$69</text>
<text x="103.9" y="90.9" transform="rotate(-90 103.9 90.9)">NC4 OSC1</text>
<text x="110.8" y="90.9" transform="rotate(-90 110.8 90.9)">OSC0 NC2</text>
<text x="146.9" y="92.7">P$17</text>
<text x="146.9" y="95">P$48</text>
<text x="155.6" y="93.7">GND</text>
<text x="155.6" y="96">GND</text>
<text x="181.6" y="91.4">VDD</text>
<text x="181.6" y="93.7">VDD</text>
<text x="181.6" y="96">VDD</text>
<text x="189.9" y="90.4">P$79</text>
<text x="189.9" y="92.7">P$90</text>
<text x="189.9" y="95">P$101</text>
<text x="102.9" y="98.5" transform="rotate(-90 102.9 98.5)">P$4</text>
<text x="109.7" y="98.5" transform="rotate(-90 109.7 98.5)">P$1</text>
<text x="146.9" y="97.2">P$55</text>
<text x="146.9" y="99.5">P$58</text>
<text x="146.9" y="101.8">P$80</text>
<text x="155.6" y="98.2">GND</text>
<text x="155.6" y="100.5">GND</text>
<text x="181.6" y="98.3">VDD</text>
<text x="181.6" y="100.5">VDD</text>
<text x="189.9" y="97.2">P$113</text>
<text x="189.9" y="99.5">P$122</text>
<text x="145.9" y="104.1">P$114</text>
<text x="155.6" y="102.8">GND</text>
<text x="155.6" y="105.1">GND</text>
<text x="180.2" y="105.1">VDDC</text>
<text x="180.2" y="107.4">VDDC</text>
<text x="189.9" y="104.1">P$87</text>
<text x="189.9" y="106.4">P$115</text>
<text x="150.3" y="143">3</text>
<text x="150.3" y="140.7">2</text>
<text x="155.6" y="144">*EN1</text>
<text x="155.6" y="141.7">IN</text>
<text x="173.6" y="141.7">OUT1</text>
<text x="174.1" y="144">*OC1</text>
<text x="183" y="143">8</text>
<text x="183" y="140.7">7</text>
<text x="150.3" y="147.5">4</text>
<text x="155.6" y="148.5">*EN2</text>
<text x="150.3" y="154.4">9</text>
<text x="150.3" y="152.1">1</text>
<text x="155.6" y="155.4">EPAD</text>
<text x="155.6" y="153.1">GND</text>
<text x="161" y="154.9" transform="rotate(-90 161 154.9)">VIA</text>
<text x="163.3" y="154.9" transform="rotate(-90 163.3 154.9)">VIA</text>
<text x="165.6" y="154.9" transform="rotate(-90 165.6 154.9)">VIA</text>
<text x="167.9" y="154.9" transform="rotate(-90 167.9 154.9)">VIA</text>
<text x="170.2" y="154.9" transform="rotate(-90 170.2 154.9)">VIA</text>
<text x="172.5" y="154.9" transform="rotate(-90 172.5 154.9)">VIA</text>
<text x="173.6" y="153.1">OUT2</text>
<text x="174.1" y="155.4">*OC2</text>
<text x="183" y="154.4">5</text>
<text x="183" y="152.1">6</text>
<text x="160" y="158.6" transform="rotate(-90 160 158.6)">V</text>
<text x="162.3" y="160.8" transform="rotate(-90 162.3 160.8)">V_2</text>
<text x="164.6" y="160.8" transform="rotate(-90 164.6 160.8)">V_3</text>
<text x="166.9" y="160.8" transform="rotate(-90 166.9 160.8)">V_4</text>
<text x="169.2" y="160.8" transform="rotate(-90 169.2 160.8)">V_5</text>
<text x="171.5" y="160.8" transform="rotate(-90 171.5 160.8)">V_6</text>
<text x="107.5" y="166.3" transform="rotate(-90 107.5 166.3)">2</text>
<text x="109.7" y="166.3" transform="rotate(-90 109.7 166.3)">1</text>
<text x="47.5" y="179.5">4</text>
<text x="47.5" y="174.9">6</text>
<text x="52.7" y="176">IN</text>
<text x="67.3" y="176">OUT</text>
<text x="75.6" y="174.9">1</text>
<text x="47.5" y="184.1">3</text>
<text x="52.7" y="180.5">EN</text>
<text x="52.7" y="185.1">GND</text>
<text x="65.6" y="182.8">NR/FB</text>
<text x="75.6" y="181.8">2</text>
<text x="47.5" y="186.4">7</text>
<text x="52.7" y="187.4">EPAD</text>
<text x="59.5" y="190.6" transform="rotate(-90 59.5 190.6)">V</text>
<text x="60.5" y="186.9" transform="rotate(-90 60.5 186.9)">VIA</text>
<text x="65" y="186.9" transform="rotate(-90 65 186.9)">VIA</text>
<text x="68.6" y="187.4">NC</text>
<text x="75.6" y="186.4">5</text>
<text x="64" y="192.8" transform="rotate(-90 64 192.8)">V_2</text>
</g>
<g font-size="1.8" fill="#808080">
<text x="81.8" y="36.4">MCU_3V3/4.1A</text>
<text x="107.2" y="42.1">CRY</text>
<text x="110.4" y="42.1">ATL_32K_SMD</text>
<text x="189.5" y="45.6">WAKE/3.3D</text>
<text x="60.4" y="50.1">TARGET_RESET/3.2D</text>
<text x="119" y="49">Y3</text>
<text x="22.5" y="82.1">TARGET_VBUS/3.2C</text>
<text x="65.5" y="79.9">VBUS</text>
<text x="23.3" y="84.4">DEBUG_VBUS/6.4A</text>
<text x="120.5" y="130.1">VBUS</text>
<text x="209.5" y="143.8">VBUS</text>
<text x="136.3" y="148.4">PD6/3.2B</text>
<text x="191.2" y="155.3">PQ4/3.4D</text>
<text x="200.3" y="153">TARGET_VBUS/3.2C</text>
</g>
<g font-size="1.8" fill="#008000">
<text x="20.9" y="48.4">Power Control Jumper:</text>
<text x="20.9" y="51.8">1) To power from Debug install jumper on pins 5 - 6</text>
<text x="20.9" y="55.3">2) To power from Target USB install jumper on pins 3 - 4</text>
<text x="20.9" y="58.7">3) To power from BoosterPack 5V install jumper on pins 1 - 2</text>
<text x="215.2" y="54.7">R38 and C3 Used to meet</text>
<text x="215.2" y="56.4">VBAT rise time requirements</text>
<text x="22.7" y="60.4">This is also the off position if BoosterPack does not</text>
<text x="22.7" y="62.1">supply power</text>
<text x="22.7" y="65.6">When powered from BoosterPack TPS2052B does not</text>
<text x="22.7" y="67.3">provide current limit protection.</text>
<text x="22.7" y="70.7">When powered by BoosterPack, USB host mode does not</text>
<text x="22.7" y="72.4">supply power to connected devices</text>
<text x="219.8" y="132.4">TPS2052B provides current limit for main 5V power.</text>
<text x="219.8" y="135.8">Also provides power switching for USB host/OTG modes</text>
<text x="219.8" y="139.3">For Host/OTG:</text>
<text x="219.8" y="141">PD6 configured as USB0EPEN peripheral function.</text>
<text x="219.8" y="144.4">PQ4 configure as individual pin interrupt. Indicates</text>
<text x="219.8" y="146.1">power fault on the USB bus. USB0PFLT peipheral pin</text>
<text x="219.8" y="147.8">not available due to pin mux and use on BoosterPacks.</text>
<text x="41.5" y="150.7">Primary 3.3V regulator</text>
<text x="41.5" y="152.4">Disconnect JP3 to power device from 3V3 BoosterPack</text>
<text x="219.8" y="151.3">USB Host mode does not supply power to devices</text>
<text x="219.8" y="153">when powered from a BoosterPack</text>
<text x="219.8" y="156.4">For Applications that do not use USB:</text>
<text x="219.8" y="158.1">Configure PD6 as input with internal pull-down</text>
<text x="219.8" y="159.8">enabled. Turns off power to TARGET_VBUS</text>
</g>
<g font-size="1.8" fill="#800000">
<text x="102.1" y="93" transform="rotate(-90 102.1 93)">Y1</text>
<text x="112.4" y="93" transform="rotate(-90 112.4 93)">25Mhz</text>
</g>
</svg>
